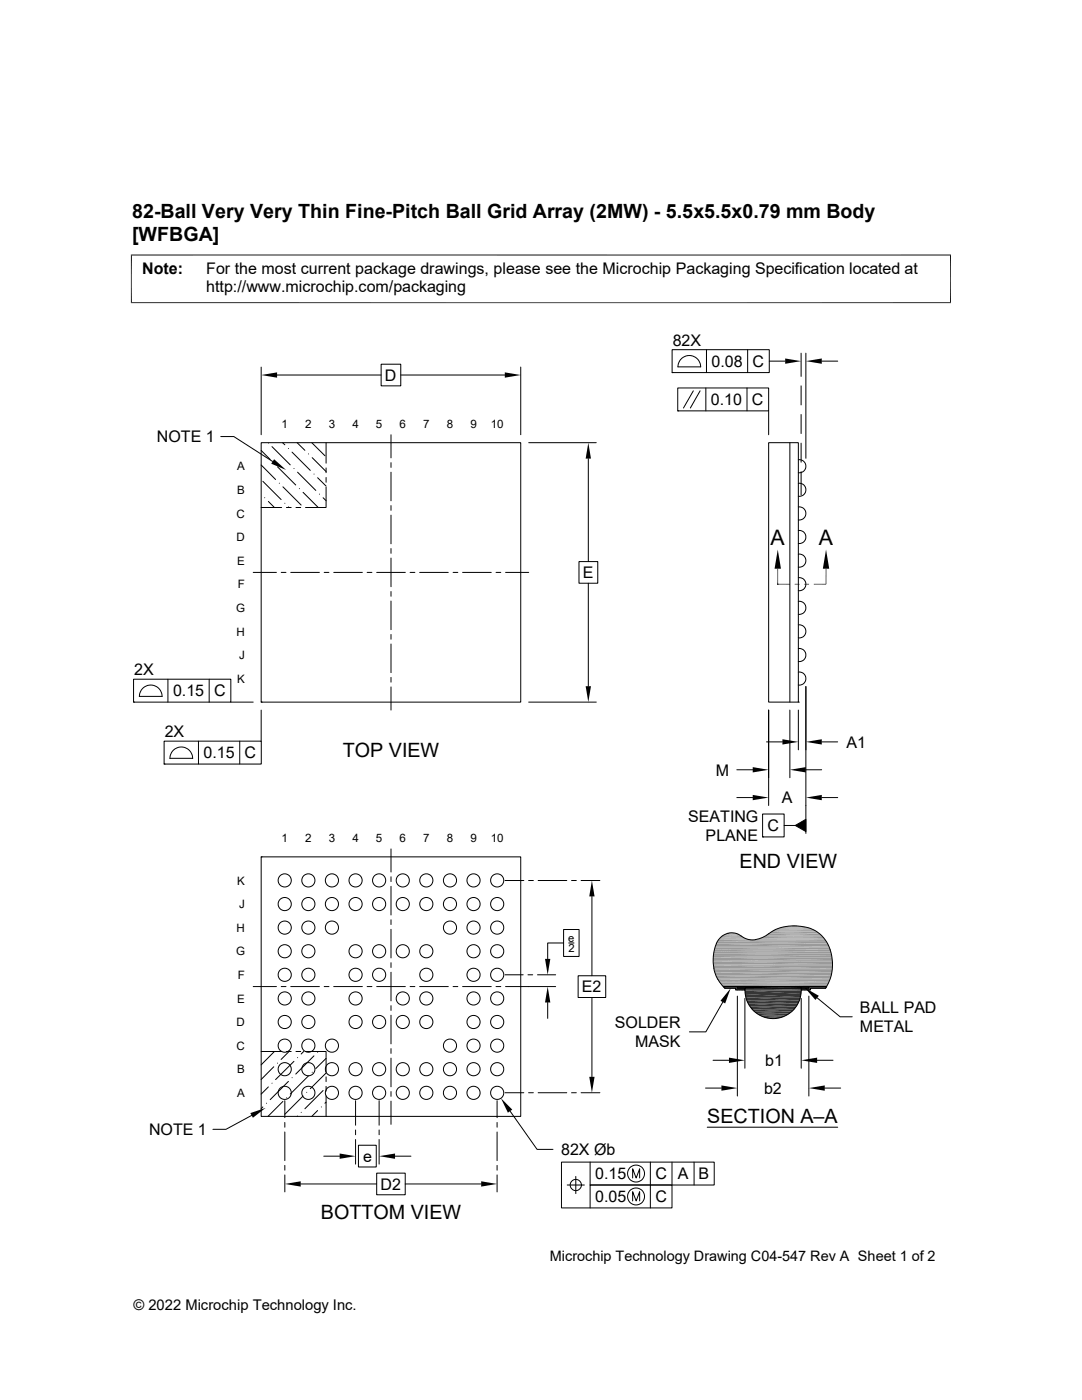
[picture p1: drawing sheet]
<svg xmlns="http://www.w3.org/2000/svg" width="216mm" height="279mm" viewBox="0 0 216 279" stroke-linecap="round" stroke-linejoin="round" font-family="sans-serif">
<g fill="none" stroke="#000" stroke-width=".2">
<path d="M52.1 92.8l2.9 2.9M52.1 89.9l1.8 1.8M52.1 88.3h51.8v51.8h-51.8zM52.5 96.1l3.6 3.6M52.8 99.3h.1M53.6 88.4h.1M54.3 89.1l3.6 3.7M54.6 92.4h.1M55.4 93.2l3.6 3.6M55.7 96.4h.1M56.4 88.3l.4 .5M56.5 97.2l3.6 3.6"/>
<path d="M57.6 89.5h.1M58.3 90.2l3.6 3.7M58.7 93.5h.1M59.3 88.3l1.5 1.6M59.4 94.2l3.6 3.7M59.7 97.5h.1M60.5 98.3l3 3M61.6 90.6h.1M62.2 88.3l2.6 2.7M62.3 91.3l2.8 2.8M62.7 94.6h.1M63.4 95.3l1.7 1.7"/>
<path d="M63.7 98.6h.1M64.5 99.3l.6 .6M65.1 88.3v4.1M65.1 93.4v.9M65.1 95.3v.9M65.1 97.2v4.1h-4.1M153.4 88.3h5.9v51.8h-5.9zM157.6 88.3v51.8M159.3 96.5a1.31 1.31 0 0 1 1.5 1.2 1.31 1.31 0 0 1-1.5 1.3M159.3 91.8a1.31 1.31 0 0 1 1.5 1.2 1.31 1.31 0 0 1-1.5 1.3M52.1 101.3h4.1M53.6 100.1l1.2 1.2"/>
<path d="M56.8 100.4h.1M57.1 101.3h1M57.6 101.2l.1 .1M59.1 101.3h.9M159.3 115.3a1.31 1.31 0 0 1 1.5 1.3 1.31 1.31 0 0 1-1.5 1.3M159.3 110.6a1.31 1.31 0 0 1 1.5 1.3 1.31 1.31 0 0 1-1.5 1.3M159.3 105.9a1.31 1.31 0 0 1 1.5 1.3 1.31 1.31 0 0 1-1.5 1.3M159.3 101.2a1.31 1.31 0 0 1 1.5 1.3 1.31 1.31 0 0 1-1.5 1.3M159.3 134.1a1.31 1.31 0 0 1 1.5 1.3 1.31 1.31 0 0 1-1.5 1.3M159.3 129.4a1.31 1.31 0 0 1 1.5 1.3 1.31 1.31 0 0 1-1.5 1.3M159.3 124.7a1.31 1.31 0 0 1 1.5 1.3 1.31 1.31 0 0 1-1.5 1.3M159.3 120a1.31 1.31 0 0 1 1.5 1.3 1.31 1.31 0 0 1-1.5 1.3"/>
<path d="M52.1 140.1h.1M159.3 140.1h.1M52.1 171h51.8v51.8h-51.8zM52.1 171h.1M52.1 209.8h4.1M53.6 216.9l-1.5 1.5M54.3 216.2h.1M54.6 212.9l-2.5 2.5M54.8 209.8l-2.7 2.7M55.4 212.2h.1M56.5 219.8l-3 3M57.1 209.8h1"/>
<path d="M57.2 219.1h.1M57.6 215.8l-3.7 3.7M57.7 209.8l-1.6 1.6M58.3 215.1h.1M58.7 211.8l-3.7 3.7M59.1 209.8h.9M59.4 211.1h.1M60.5 218.7l-3.7 3.7M60.6 209.8l-.5 .6M61 209.8h4.1v4.2M61.2 218h.1M61.6 214.7l-3.7 3.7"/>
<path d="M62.3 214h.1M62.7 210.7l-3.7 3.7M63.4 210h.1M64.5 217.6l-3.7 3.7M65.1 214.9v1M65.1 216.8v1M65.1 218.7v4.1M65.1 220l-.3 .2M65.1 214.1l-3.2 3.2M65.1 211.2l-2.1 2.1M52.5 220.9l-.4 .4M53.2 220.2h.1"/>
<path d="M59.4 222.7l-.1 .1M60.1 222h.1M63.4 221.6l-1.2 1.2M64.1 220.9h.1"/>
<circle cx="56.8" cy="175.7" r="1.31"/>
<circle cx="61.5" cy="175.7" r="1.31"/>
<circle cx="66.2" cy="175.7" r="1.31"/>
<circle cx="71" cy="175.7" r="1.31"/>
<circle cx="75.6" cy="175.7" r="1.31"/>
<circle cx="80.4" cy="175.7" r="1.31"/>
<circle cx="85.1" cy="175.7" r="1.31"/>
<circle cx="89.8" cy="175.7" r="1.31"/>
<circle cx="94.5" cy="175.7" r="1.31"/>
<circle cx="99.2" cy="175.7" r="1.31"/>
<circle cx="56.8" cy="189.8" r="1.31"/>
<circle cx="56.8" cy="199.3" r="1.31"/>
<circle cx="56.8" cy="185.1" r="1.31"/>
<circle cx="56.8" cy="194.5" r="1.31"/>
<circle cx="56.8" cy="180.4" r="1.31"/>
<circle cx="61.5" cy="194.5" r="1.31"/>
<circle cx="61.5" cy="199.3" r="1.31"/>
<circle cx="61.5" cy="180.4" r="1.31"/>
<circle cx="61.5" cy="189.8" r="1.31"/>
<circle cx="61.5" cy="185.1" r="1.31"/>
<circle cx="66.2" cy="180.4" r="1.31"/>
<circle cx="66.2" cy="185.1" r="1.31"/>
<circle cx="71" cy="194.5" r="1.31"/>
<circle cx="71" cy="189.8" r="1.31"/>
<circle cx="71" cy="180.4" r="1.31"/>
<circle cx="71" cy="199.3" r="1.31"/>
<circle cx="75.6" cy="189.8" r="1.31"/>
<circle cx="75.6" cy="194.5" r="1.31"/>
<circle cx="75.6" cy="180.4" r="1.31"/>
<circle cx="80.4" cy="199.3" r="1.31"/>
<circle cx="80.4" cy="189.8" r="1.31"/>
<circle cx="80.4" cy="180.4" r="1.31"/>
<circle cx="85.1" cy="199.3" r="1.31"/>
<circle cx="85.1" cy="189.8" r="1.31"/>
<circle cx="85.1" cy="180.4" r="1.31"/>
<circle cx="85.1" cy="194.5" r="1.31"/>
<circle cx="89.8" cy="180.4" r="1.31"/>
<circle cx="89.8" cy="185.1" r="1.31"/>
<circle cx="94.5" cy="189.8" r="1.31"/>
<circle cx="94.5" cy="199.3" r="1.31"/>
<circle cx="94.5" cy="194.5" r="1.31"/>
<circle cx="94.5" cy="185.1" r="1.31"/>
<circle cx="94.5" cy="180.4" r="1.31"/>
<circle cx="99.2" cy="199.3" r="1.31"/>
<circle cx="99.2" cy="194.5" r="1.31"/>
<circle cx="99.2" cy="189.8" r="1.31"/>
<circle cx="99.2" cy="180.4" r="1.31"/>
<circle cx="99.2" cy="185.1" r="1.31"/>
<circle cx="56.8" cy="208.7" r="1.31"/>
<circle cx="56.8" cy="204" r="1.31"/>
<circle cx="56.8" cy="213.4" r="1.31"/>
<circle cx="56.8" cy="218.1" r="1.31"/>
<circle cx="61.5" cy="213.4" r="1.31"/>
<circle cx="61.5" cy="204" r="1.31"/>
<circle cx="61.5" cy="218.1" r="1.31"/>
<circle cx="61.5" cy="208.7" r="1.31"/>
<circle cx="66.2" cy="218.1" r="1.31"/>
<circle cx="66.2" cy="208.7" r="1.31"/>
<circle cx="66.2" cy="213.4" r="1.31"/>
<circle cx="71" cy="218.1" r="1.31"/>
<circle cx="71" cy="213.4" r="1.31"/>
<circle cx="71" cy="204" r="1.31"/>
<circle cx="75.6" cy="218.1" r="1.31"/>
<circle cx="75.6" cy="213.4" r="1.31"/>
<circle cx="75.6" cy="204" r="1.31"/>
<circle cx="80.4" cy="218.1" r="1.31"/>
<circle cx="80.4" cy="204" r="1.31"/>
<circle cx="80.4" cy="213.4" r="1.31"/>
<circle cx="85.1" cy="218.1" r="1.31"/>
<circle cx="85.1" cy="213.4" r="1.31"/>
<circle cx="85.1" cy="204" r="1.31"/>
<circle cx="89.8" cy="218.1" r="1.31"/>
<circle cx="89.8" cy="208.7" r="1.31"/>
<circle cx="89.8" cy="213.4" r="1.31"/>
<circle cx="94.5" cy="213.4" r="1.31"/>
<circle cx="94.5" cy="208.7" r="1.31"/>
<circle cx="94.5" cy="204" r="1.31"/>
<circle cx="94.5" cy="218.1" r="1.31"/>
<circle cx="99.2" cy="218.1" r="1.31"/>
<circle cx="99.2" cy="208.7" r="1.31"/>
<circle cx="99.2" cy="204" r="1.31"/>
<circle cx="99.2" cy="213.4" r="1.31"/>
</g>
<path d="M148.6 197.4h11.3" fill="none" stroke="#333" stroke-width=".34"/>
<path d="M148.6 197.6h11.3" fill="none" stroke="#333" stroke-width=".2"/>
<g fill="#333">
<path d="M148.6 197.7l11.3 .7h-11.2z"/>
<path d="M148.6 197.7h11.3v.7z"/>
<path d="M148.7 198.4l11 .6h-10.9z"/>
<path d="M148.7 198.4h11.2l-.2 .6z"/>
<path d="M148.8 199l10.7 .7h-10.5z"/>
<path d="M148.8 199h10.9l-.2 .7z"/>
<path d="M149 199.7l10.2 .6h-9.9z"/>
<path d="M149 199.7h10.5l-.3 .6z"/>
<path d="M149.3 200.3l9.6 .6h-9.3z"/>
<path d="M149.3 200.3h9.9l-.3 .6z"/>
<path d="M149.6 200.9l8.9 .5h-8.4z"/>
<path d="M149.6 200.9h9.3l-.4 .5z"/>
<path d="M150.1 201.4l7.9 .5h-7.5z"/>
<path d="M150.1 201.4h8.4l-.5 .5z"/>
</g>
<path d="M150.5 202.1h7.5" fill="none" stroke="#333" stroke-width=".4"/>
<path d="M151.1 202.5h6.4" fill="none" stroke="#333" stroke-width=".36"/>
<path d="M151.6 202.8h5.3" fill="none" stroke="#333" stroke-width=".28"/>
<path d="M152.3 203.1h4" fill="none" stroke="#333" stroke-width=".21"/>
<path d="M153.6 203.3h1.3z" fill="#333"/>
<path d="M152.9 203.2h2.7" fill="none" stroke="#333" stroke-width=".2"/>
<path d="M147.1 197h14.3" fill="none" stroke="#000" stroke-width=".34"/>
<path d="M158 184.8h1z" fill="#9a9a9a"/>
<path d="M157.2 184.8h2.5" fill="none" stroke="#9a9a9a" stroke-width=".2"/>
<path d="M158 184.8h1.7z" fill="#9a9a9a"/>
<path d="M153.9 185.9h9.1M154.5 185.6h8M154.7 185.5h7.6M155 185.3h6.9M155.4 185.2h6.2M155.6 185.1h5.7M156 185h4.9M156.2 184.9h4.5M157 184.9h3" fill="none" stroke="#9a9a9a" stroke-width=".2"/>
<path d="M154 185.8h8.9" fill="none" stroke="#9a9a9a" stroke-width=".25"/>
<g fill="#9a9a9a">
<path d="M145.7 186.2h.6z"/>
<path d="M145.5 186.2h1.1z"/>
<path d="M145.7 186.2h.9z"/>
<path d="M145.3 186.2h1.5z"/>
<path d="M145.5 186.2h1.3z"/>
</g>
<path d="M153.4 186.1h10.1" fill="none" stroke="#9a9a9a" stroke-width=".34"/>
<path d="M145 186.3h2.1M153.4 186.3h10.1" fill="none" stroke="#9a9a9a" stroke-width=".2"/>
<path d="M145.3 186.2l1.8 .1z" fill="#9a9a9a"/>
<g fill="none" stroke="#9a9a9a" stroke-width=".2">
<path d="M143.2 187.8h21.6M143.3 187.6h21.4M143.4 187.5h6.4M143.4 187.4h5.8M143.5 187.3h5.5M143.8 187h4.5M143.8 186.9h4.4M144.1 186.7h3.8M144.3 186.6h3.4M144.5 186.5h3M144.8 186.4h2.5M150.5 187.5h14.2"/>
<path d="M150.7 187.5h13.9M151.3 187.3h13.2M151.7 187.3h12.7M152.4 186.9h11.8M152.7 186.7h11.3"/>
</g>
<path d="M152.9 186.5h11" fill="none" stroke="#9a9a9a" stroke-width=".34"/>
<path d="M151.9 187.1h12.5" fill="none" stroke="#9a9a9a" stroke-width=".25"/>
<path d="M143.6 187.2h5.2" fill="none" stroke="#9a9a9a" stroke-width=".23"/>
<path d="M143.2 187.7h21.6" fill="none" stroke="#9a9a9a" stroke-width=".21"/>
<g fill="#9a9a9a">
<path d="M143.2 187.8l21.9 .5h-22.2z"/>
<path d="M143.2 187.8h21.6l.3 .5z"/>
</g>
<path d="M142.9 188.3h22.3" fill="none" stroke="#9a9a9a" stroke-width=".2"/>
<g fill="#9a9a9a">
<path d="M142.9 188.3l22.5 .6h-22.7z"/>
<path d="M142.9 188.3h22.3l.2 .6z"/>
</g>
<path d="M142.6 189h22.9" fill="none" stroke="#9a9a9a" stroke-width=".2"/>
<path d="M142.6 189.3h23.1" fill="none" stroke="#9a9a9a" stroke-width=".42"/>
<path d="M142.5 189.7h23.3" fill="none" stroke="#9a9a9a" stroke-width=".4"/>
<path d="M142.4 190.1h23.5" fill="none" stroke="#9a9a9a" stroke-width=".36"/>
<g fill="#9a9a9a">
<path d="M142.4 190.3l23.5 .5h-23.6z"/>
<path d="M142.4 190.3h23.5v.5z"/>
</g>
<path d="M142.3 190.9h23.7" fill="none" stroke="#9a9a9a" stroke-width=".3"/>
<g fill="#9a9a9a">
<path d="M142.3 191.1l23.8 .5h-23.8z"/>
<path d="M142.3 191.1h23.7l.1 .5z"/>
</g>
<path d="M142.3 191.7h23.8" fill="none" stroke="#9a9a9a" stroke-width=".23"/>
<g fill="#9a9a9a">
<path d="M142.3 191.9l23.8 .5h-23.8z"/>
<path d="M142.3 191.9h23.8v.5z"/>
</g>
<path d="M142.3 192.5h23.8" fill="none" stroke="#9a9a9a" stroke-width=".2"/>
<g fill="#9a9a9a">
<path d="M142.3 192.6l23.8 .7h-23.7z"/>
<path d="M142.3 192.6h23.8v.7z"/>
</g>
<path d="M142.4 193.4h23.7" fill="none" stroke="#9a9a9a" stroke-width=".2"/>
<g fill="#9a9a9a">
<path d="M142.5 193.4l23.5 .6h-23.4z"/>
<path d="M142.5 193.4h23.6l-.1 .6z"/>
</g>
<path d="M142.6 194h23.4" fill="none" stroke="#9a9a9a" stroke-width=".2"/>
<g fill="#9a9a9a">
<path d="M142.6 194.1l23.3 .6h-23z"/>
<path d="M142.6 194.1h23.4l-.1 .6z"/>
</g>
<path d="M142.9 194.7h23" fill="none" stroke="#9a9a9a" stroke-width=".2"/>
<g fill="#9a9a9a">
<path d="M142.9 194.8l22.8 .5h-22.5z"/>
<path d="M142.9 194.8h22.9l-.1 .5z"/>
</g>
<path d="M143.2 195.4h22.5" fill="none" stroke="#9a9a9a" stroke-width=".2"/>
<g fill="#9a9a9a">
<path d="M143.2 195.4l22.2 .5h-21.9z"/>
<path d="M143.2 195.4h22.4l-.2 .5z"/>
</g>
<path d="M143.5 196h21.9" fill="none" stroke="#9a9a9a" stroke-width=".2"/>
<path d="M143.7 196.3h21.7" fill="none" stroke="#9a9a9a" stroke-width=".32"/>
<path d="M143.9 196.6h21.3" fill="none" stroke="#9a9a9a" stroke-width=".44"/>
<g fill="none" stroke="#4d4d4d" stroke-width=".2">
<path d="M144.3 196.9h.2M144.4 197h.1M144.5 197h2.6M144.5 197.1h2.6M144.6 197h.1M144.6 196.9h.1M144.6 197.2h.1M144.7 197h.1M144.8 196.9l-.3 .1M144.8 197.2h.1M144.8 197.1h-.2M144.8 197h.1"/>
<path d="M144.9 197.1h.1M144.9 197.2h.1M144.9 197h-.1M144.9 196.9h-.2M145 197h.1M145 197.1h.1M145 196.9h.1M145.1 197h.1M145.1 197.2h-.1M145.2 196.9l-.3 .1M145.2 197.2h.1M145.2 196.9h.1"/>
<path d="M145.3 197.2h.1M145.3 197.1h-.2M145.4 196.9h-.3M145.4 197.1h.1M145.4 197h-.2M145.4 196.9h.1M145.5 197h.1M145.5 197.2h-.1M145.6 196.9l-.3 .1M145.6 197.2h.1M145.6 196.9h.1M145.7 197.2h.1"/>
<path d="M145.7 197.1h-.2M145.7 197h.1M145.8 197.1h.1M145.8 197h-.2M145.9 196.9h-.4M145.9 197h.1M145.9 196.9h.1M146 197.2h-.2M146 196.9l-.2 .1M146 197.2h.1M146 196.9h.1M146.1 197.2h.1"/>
<path d="M146.1 197.1h-.2M146.2 197h.1M146.2 197.2h.1M146.2 197.1h.1M146.2 197h-.2M146.3 196.9h-.3M146.3 197.1h.1M146.3 197h.1M146.3 196.9h.1M146.4 197h.1M146.5 197.2h-.2M146.5 196.9l-.3 .1"/>
<path d="M146.5 197.2h.1M146.6 197h.1M146.6 197.2h.1M146.6 197.1h-.2M146.7 196.9h-.3M146.7 197.1h.1M146.7 197h-.2M146.7 196.9h.1M146.8 197h.1M146.8 197.5h.1M146.8 197.4h1.8M146.8 197.4h.1"/>
<path d="M146.8 197.3h.1M146.9 197.5h-.1M146.9 197.5h.1M146.9 197.4h.1M146.9 196.9l-.3 .1M146.9 197.2h-.2M147 196.9h.1M147 197.4h.1M147 197.2h.1M147 197.1h-.2M147 197.5h.1M147.1 196.9h-.3"/>
<path d="M147.1 197.3l-.2 .1M147.1 197.2h.1M147.1 197.1h.1M147.1 197h-.2M147.1 196.9l-.1 .1M147.1 197.5h.1M147.2 197.4h.1M147.2 197.2l-.3 .1M147.2 197.5h-.2M147.2 197.3h.1M147.3 197.5h-.1M147.3 197.5h.1"/>
<path d="M147.3 197.2h.1M147.3 197.4h-.2M147.4 197.5h.1M147.4 197.4h.1M147.5 197.3l-.2 .1M147.5 197.5h.1M147.6 197.3h.1M147.6 197.2l-.3 .1M147.6 197.5h-.2M147.7 197.2h.1M147.7 197.5h-.1M147.7 197.5h.1"/>
<path d="M147.7 197.4h-.2M147.8 197.5h.1M147.8 197.4h.1M147.9 197.3l-.2 .1M147.9 197.5h.1M148 197.3h.1M148 197.2l-.3 .1M148 197.5h-.2M148.1 197.4h.1M148.1 197.2h.1M148.1 197.5h.1M148.1 197.4h-.2"/>
<path d="M148.1 197.3h.1M148.2 197.5h-.2M148.2 197.2h.1M148.2 197.5h.1M148.2 197.4h.1M148.3 197.5h.1M148.3 197.4h.1M148.4 197.3l-.3 .1M148.4 197.5h-.1M148.5 197.4h.1M148.5 197.2l-.3 .1M148.5 197.5h.1"/>
<path d="M148.5 197.3h.1M148.6 197.5h-.2M148.6 197.2h.1M148.6 197.5h.1M148.6 197.3h-1.8M148.6 197.4h-.2M148.6 197.3l-.1 .1M159.9 197.3h1.8M159.9 197.5h.1M160 197.4h.1M160 197.5h.1M160.1 197.3l-.2 .1"/>
<path d="M160.1 197.5h.1M160.1 197.3h.1M160.1 197.2l-.2 .1M160.2 197.5h-.2M160.2 197.2h.1M160.3 197.5h-.1M160.3 197.5h.1M160.3 197.4h-.3M160.4 197.4h.1M160.4 197.5h.1M160.5 197.3l-.3 .1M160.5 197.5h.1"/>
<path d="M160.5 197.3h.1M160.5 197.2l-.2 .1M160.6 197.5h-.2M160.6 197.2h.1M160.6 197.4h.1M160.7 197.5h.1M160.7 197.4h-.3M160.7 197.3h.1M160.7 197.5h-.1M160.8 197.5h.1M160.8 197.4h.1M160.8 197.2h.1"/>
<path d="M160.9 197.5h.1M161 197.3l-.3 .1M161 197.5h-.1M161 197.4h.1M161 197.2l-.2 .1M161.1 197.5h.1M161.1 197.3h.1M161.2 197.5h-.2M161.2 197.2h.1M161.2 197.5h.1M161.2 197.4h-.2M161.3 197.4h.1"/>
<path d="M161.3 197.5h.1M161.4 197.3l-.3 .1M161.4 197.5h.1M161.4 197.2h.2M161.4 197.1h1M161.4 196.9h.1M161.4 197.3h.1M161.5 197.2l-.3 .1M161.5 197.1h.1M161.5 197h.1M161.5 197.5h-.2M161.5 196.9h.1"/>
<path d="M161.5 197.4h.2M161.5 197.2h.1M161.6 197.5h-.1M161.6 197.5h.1M161.6 197.4h-.2M161.6 197.3h.1M161.6 196.9l-.2 .1M161.7 197.4h.1M161.7 197.2h.1M161.7 197.5h.1M161.7 197.1h-.1M161.7 197.4l-1.8 .1"/>
<path d="M161.7 197h.1M161.8 197.1h.1M161.8 197.2h.1M161.8 196.9h-.2M161.9 197.1h.1M161.9 197h-.3M161.9 196.9h.1M161.9 197h.1M162 197.2h-.1M162.1 196.9l-.3 .1M162.1 197.2h.1M162.1 196.9h.1"/>
<path d="M162.2 197.2h.1M162.2 197.1h-.2M162.2 196.9h-.2M162.3 197.1h.1M162.3 197h-.2M162.3 196.9h.1M162.4 197h.1M162.4 196.9h.1M162.5 196.9l-.3 .1M162.5 197.1h.1M162.5 196.9h.1M162.6 197.1h-.2"/>
<path d="M162.6 197h.1M162.7 197.1h.1M162.7 197h-.2M162.7 196.9h-.2M162.8 197h.1M162.8 196.9h.1M162.8 197.1h-.2M162.9 197h.1M162.9 197.1h.1M163 196.9l-.3 .1M163 197.1h-.2M163 197h.1"/>
<path d="M163.1 197.1h.1M163.1 197h-.2M163.1 196.9h-.2M163.2 197.1h.1M163.2 197h.1M163.2 196.9h.1M163.2 197.1h-.2M163.3 197h.1M163.3 197.1h.1M163.4 196.9l-.3 .1M163.4 197.1h.1M163.4 196.9h.1"/>
<path d="M163.5 197.1h-.2M163.6 196.9h-.3M163.6 197.1h.1M163.6 197h-.3M163.6 196.9h.1M163.7 197h.1M163.7 197.1h-.2M163.8 196.9l-.3 .1M163.8 197.1h.1M163.8 196.9h.1M163.9 197.1h-.2M164 196.9h-.3"/>
<path d="M164 197.1h.1M164 197h-.2M164 196.9h.1M164.1 197h.1M164.1 196.9h.1M164.1 197.1h-.2M164.2 196.9l-.3 .1M164.2 197.1h.1M164.3 196.9h.1M164.3 197.1h-.2M164.3 197h.1M164.4 197.1h.1"/>
<path d="M164.4 197h-.2M164.4 196.9h-.2M164.5 197.1h.1M164.5 197h.1M164.5 196.9h.1M164.5 197.1h-.2M164.6 197h.1M164.6 197.1h.1M164.7 196.9l-.3 .1M164.7 197.1h.1M164.7 197h.1M164.8 197.2h-2.5"/>
<path d="M164.8 197.1h-.2M164.8 197l-3.4 .1M164.8 196.9h-.2M164.9 197h-.2M164.9 196.9l-.1 .1M164.9 196.9h.1"/>
</g>
<g fill="none" stroke="#000" stroke-width=".2">
<path d="M26.1 50.9h163.7M26.2 50.8v9.7M189.7 50.8v9.7M26.1 60.4h163.7M52.1 73.3v13.5M55.3 74.8h20.8M76.1 72.7h3.9v4.3h-3.9zM80 74.8h20.7M103.9 73.3v13.5M134.1 69.8h19.4v4.6h-19.4zM134.1 74.4h.1M135.2 77.4h18.2v4.6h-18.2z"/>
<path d="M135.3 73.2h4.5a2.26 2.26 0 0 0-2.3-2.2 2.26 2.26 0 0 0-2.2 2.2M138.3 78l-1.9 3.4M139.7 78l-1.9 3.4M140.8 77.4v4.6M141 69.8v4.6M149.1 77.4v4.6M149.2 69.8v4.6M153.5 72.1h3.2M159.9 70.5v4.6M159.9 77v3.8M160.8 70.5v21M164 72.1h3.2"/>
<path d="M44 87.1h2.7l7.7 5M78 86.8v4.6M78 92.3v1M78 94.2v5.7M105.5 88.3h13.5M117.4 91.5v20.6M135.2 82h.1M153.4 82v4.8M159.9 82.7v3.8M159.9 88.4v3.8M159.9 94.1v4.7M50.5 114.2h4.7"/>
<path d="M56.1 114.2h1M58 114.2h5.7M64.7 114.2h.9M66.6 114.2h5.7M73.3 114.2h.9M75.2 114.2h5.7M78 100.9v1M78 102.8v5.7M78 109.5v.9M78 111.4v5.7M78 118v1M78 120v5.7"/>
<path d="M81.8 114.2h1M83.7 114.2h5.8M90.4 114.2h1M92.3 114.2h5.7M99 114.2h.9M100.9 114.2h4.6M115.5 112.1h3.8v4.3h-3.8zM117.4 116.4v20.5M155.2 113.5v3.1M155.2 116.6h2.4M164.8 113.5v3.1h-2.4M26.6 135.6h19.5v4.5h-19.5z"/>
<path d="M27.8 139h4.6M27.8 139a2.26 2.26 0 0 1 2.3-2.3 2.26 2.26 0 0 1 2.2 2.3M33.5 135.6v4.5M41.7 135.6v4.5M78 126.6v1M78 128.5v5.7M78 135.2v.9M78 137.1v4.6M160.8 137v29.3M26.6 140.1h.1M32.7 147.9h19.4v4.6h-19.4zM32.7 152.5h.1"/>
<path d="M33.9 151.3h4.5a2.26 2.26 0 0 0-2.2-2.2 2.26 2.26 0 0 0-2.3 2.2M39.6 147.9v4.6M46 140.1h4.5M47.8 147.9v4.6M52.1 141.7v6.2M105.5 140.1h13.5M147 153.6h3.2M147 159.2h3.2M153 148.1h3.1M153.4 141.7v19.1M157.6 141.7v13.5M159.3 141.7v7.9"/>
<path d="M160.8 153.6h3.2M164 148.1h3.2M164 159.2h3.2M78 169.4v4.6M78 175v.9M78 176.9v5.7M100.8 175.7h3.7M105.5 175.7h.9M107.4 175.7h5.7M114 175.7h1M116 175.7h3.7M118.1 178.9v15.8"/>
<path d="M152.2 162.5h4.3v4.5h-4.3zM152.2 167h.1M156.5 164.7h2.2M158.7 164.7l2.1-1.2v2.4zM50.5 196.9h4.7M56.1 196.9h1M58 196.9h5.7M64.7 196.9h.9M66.6 196.9h5.7M73.3 196.9h.9M75.2 196.9h5.7M78 183.6v.9"/>
<path d="M78 185.5v5.7M78 192.1v1M78 194v5.7M81.8 196.9h1M83.7 196.9h5.8M90.4 196.9h1M92.3 196.9h5.7M99 196.9h.9M100.8 194.5h3.6M105.3 194.5h1M107.3 194.5h3.6M110.9 196.9h-10"/>
<path d="M112.5 185.5h3v5.4h-3zM112.5 188.2h-3.2v3.2M113.5 188.2h1M115.4 194.7h5.5v4.4h-5.5zM118.1 199.1v15.8M142.5 193.3l.7 2.1M142.9 188.3a3.4 3.4 0 0 1 5.6-1.1 4.4 4.4 0 0 0 4.9-.9 9.1 9.1 0 0 1 9.6-.4 7 7 0 0 1 2.7 3.6M143 188.3a8.8 8.8 0 0 0-.5 5M143.2 195.4l1.5 1.8M144.2 200l-3.4 5.9h-3.2M144.3 196.9h2.8v.3h1.5v.3h-1.8v-.3h-2.2M147.1 198.8v19.9"/>
<path d="M148.6 197.2h-1.5v-.3h14.3v.3h-12.8a5.6 5.6 0 0 0 5.7 6.1 5.6 5.6 0 0 0 5.6-6.1M148.6 199.3v13.9M159.9 199.3v13.9M161.4 198.8v19.9M163 199.1l4.6 3.8h2.5M165.7 189.5a8.9 8.9 0 0 1-1 7.7h-3v.3h-1.8v-.3h1.5v-.3h3.6M56.8 219.7v3.4M71 219.7v4.9M75.6 219.7v4.9M78 200.7v1M78 202.6v5.7M78 209.3v.9"/>
<path d="M78 211.2v5.7M78 217.8v1M78 219.8v4.6M99.2 219.7v3.4M100.8 218.1h3.7M105.5 218.1h.9M107.4 218.1h5.7M109.3 200.1v3.1M114 218.1h1M116 218.1h3.7M140.8 217.1h3.2M142.3 211.6h3.2"/>
<path d="M163 211.6h3.2M164.6 217.1h3.1M50.2 222.6l-5.1 2.8h-2.6M56.8 224v1M56.8 225.9v5.7M56.8 232.6v.9M56.8 234.5v3.4M60 236.3h15.2M64.6 230.7h3.2M71 225.5v1M71 227.4v4.9M71.5 228.6h3.6v4.3h-3.6z"/>
<path d="M75.2 234.1h5.7v4.3h-5.7zM75.6 225.5v1M75.6 227.4v4.9M78.8 230.7h3.2M80.9 236.3h15.1M99.2 224v1M99.2 225.9v5.7M99.2 232.6v.9M99.2 234.5v3.4M101.8 221.8l5.4 7.6h3.1M113.2 236.5h3.4M114.9 234.8v3.4"/>
<path d="M117.8 231.9v4.6h16.3v4.6h-22.1v-9.2h30.5v4.6h-24.7v4.6M126.2 235.1v-1.8l.7 1.8 .7-1.8v1.8M126.2 239.7v-1.9l.7 1.9 .7-1.9v1.9M129.8 231.9v9.2M134.1 231.9v4.6M138.5 231.9v4.6M141.1 225h26.1"/>
<circle cx="114.9" cy="236.5" r="1.12"/>
<circle cx="126.9" cy="234.2" r="1.69"/>
<circle cx="126.9" cy="238.8" r="1.69"/>
</g>
<g fill="#000">
<path d="M52.1 74.8l3.2-.5v1.1zM100.7 74.3l3.2 .5-3.2 .6zM156.7 71.5l3.2 .6-3.2 .5zM160.8 72.1l3.2-.6v1.1zM54.7 91.7l2.4 2.1-3-1.3zM117.4 88.3l.5 3.2h-1zM155.2 109.7l.6 3.8h-1.2zM158.6 116.6l.9-.1v.1zM158.6 116.5h.9l-.9 .1zM160.5 116.6l.9-.1v.1zM160.5 116.5h.9l-.9 .1zM164.8 109.7l.7 3.8h-1.3z"/>
<path d="M116.9 136.9h1l-.5 3.2zM150.2 153.1l3.2 .5-3.2 .6zM150.2 158.6l3.2 .6-3.2 .5zM156.1 147.5l3.2 .6-3.2 .5zM157.6 153.6l3.2-.5v1.1zM160.8 148.1l3.2-.6v1.1zM160.8 159.2l3.2-.6v1.1zM118.1 175.7l.5 3.2h-1zM158.7 164.7l2.1-1.2v2.4zM108.8 191.4h1l-.5 3.1zM145.8 197.2l-1.1 3.1-.9-.6zM160.6 197.1l2.8 1.6-.7 .9z"/>
<path d="M109.3 196.9l.5 3.2h-1zM117.6 214.9h1l-.5 3.2zM144 216.6l3.1 .5-3.1 .6zM145.5 211.1l3.1 .5-3.1 .5zM159.9 211.6l3.1-.5v1zM161.4 217.1l3.2-.5v1.1zM50 222.1l3-1-2.5 2zM56.8 236.3l3.2-.5v1zM67.8 230.2l3.2 .5-3.2 .6zM75.6 230.7l3.2-.5v1.1zM96 235.8l3.2 .5-3.2 .5zM99.9 219.2l2.3 2.2-.9 .7z"/>
</g>
<g font-size="4.3">
<text x="153.8" y="108.9">A</text>
<text x="163.4" y="108.9">A</text>
</g>
<g font-size="3.9">
<text x="26.4" y="43.5">82-Ball Very Very Thin Fine-Pitch Ball Grid Array (2MW) - 5.5x5.5x0.79 mm Body</text>
<text x="26.4" y="48.1">[WFBGA]</text>
<text x="68.4" y="151.1">TOP VIEW</text>
<text x="147.6" y="173.3">END VIEW</text>
<text x="141.1" y="224.1">SECTION A–A</text>
<text x="64" y="243.2">BOTTOM VIEW</text>
</g>
<g font-size="3.2">
<text x="28.4" y="54.7">Note:</text>
<text x="41.1" y="58.3">http://www.microchip.com/packaging</text>
<text x="41.1" y="54.7">For the most current package drawings, please see the Microchip Packaging Specification located at</text>
<text x="134.2" y="69">82X</text>
<text x="76.8" y="76">D</text>
<text x="142" y="73.2">0.08</text>
<text x="150.2" y="73.2">C</text>
<text x="141.9" y="80.8">0.10</text>
<text x="150.1" y="80.9">C</text>
<text x="31.3" y="88.2">NOTE 1</text>
<text x="116.3" y="115.4">E</text>
<text x="26.8" y="134.8">2X</text>
<text x="34.5" y="139">0.15</text>
<text x="42.7" y="139">C</text>
<text x="32.9" y="147.1">2X</text>
<text x="168.9" y="149.2">A1</text>
<text x="40.6" y="151.3">0.15</text>
<text x="48.8" y="151.3">C</text>
<text x="142.8" y="154.8">M</text>
<text x="156" y="160.3">A</text>
<text x="137.3" y="164.1">SEATING</text>
<text x="140.8" y="167.9">PLANE</text>
<text x="153.1" y="165.9">C</text>
<text x="116.1" y="198">E2</text>
<text x="171.6" y="202.2">BALL PAD</text>
<text x="122.7" y="205.1">SOLDER</text>
<text x="126.7" y="209">MASK</text>
<text x="171.6" y="206">METAL</text>
<text x="152.7" y="212.7">b1</text>
<text x="152.5" y="218.3">b2</text>
<text x="29.7" y="226.5">NOTE 1</text>
<text x="72.4" y="231.9">e</text>
<text x="112" y="230.5">82X Øb</text>
<text x="75.9" y="237.4">D2</text>
<text x="118.8" y="235.4">0.15</text>
<text x="118.8" y="239.9">0.05</text>
<text x="130.8" y="235.4">C</text>
<text x="130.8" y="239.9">C</text>
<text x="135.2" y="235.4">A</text>
<text x="139.4" y="235.4">B</text>
</g>
<g font-size="2.9">
<text x="109.7" y="251.7">Microchip Technology Drawing C04-547 Rev A Sheet 1 of 2</text>
<text x="26.6" y="261.3">© 2022 Microchip Technology Inc.</text>
</g>
<g font-size="2.3">
<text x="56.2" y="85.4">1</text>
<text x="60.9" y="85.4">2</text>
<text x="65.6" y="85.4">3</text>
<text x="70.3" y="85.4">4</text>
<text x="75" y="85.4">5</text>
<text x="79.7" y="85.4">6</text>
<text x="84.4" y="85.4">7</text>
<text x="89.1" y="85.4">8</text>
<text x="93.8" y="85.4">9</text>
<text x="97.9" y="85.4">10</text>
<text x="47.3" y="93.9">A</text>
<text x="47.3" y="98.6">B</text>
<text x="47.2" y="103.3">C</text>
<text x="47.2" y="108">D</text>
<text x="47.3" y="112.7">E</text>
<text x="47.5" y="117.4">F</text>
<text x="47.1" y="122.1">G</text>
<text x="47.2" y="126.8">H</text>
<text x="47.7" y="131.5">J</text>
<text x="47.3" y="136.2">K</text>
<text x="56.2" y="168.1">1</text>
<text x="60.9" y="168.1">2</text>
<text x="65.6" y="168.1">3</text>
<text x="70.3" y="168.1">4</text>
<text x="75" y="168.1">5</text>
<text x="79.7" y="168.1">6</text>
<text x="84.4" y="168.1">7</text>
<text x="89.1" y="168.1">8</text>
<text x="93.8" y="168.1">9</text>
<text x="97.9" y="168.1">10</text>
<text x="47.3" y="176.6">K</text>
<text x="47.2" y="185.9">H</text>
<text x="47.7" y="181.2">J</text>
<text x="47.1" y="190.7">G</text>
<text x="47.5" y="195.4">F</text>
<text x="47.3" y="200.1">E</text>
<text x="47.2" y="209.5">C</text>
<text x="47.2" y="204.8">D</text>
<text x="47.3" y="214.2">B</text>
<text x="47.3" y="218.9">A</text>
</g>
<g font-size="2.2">
<text x="113.4" y="187.9">e</text>
<text x="113.4" y="190.1">2</text>
</g>
</svg>
